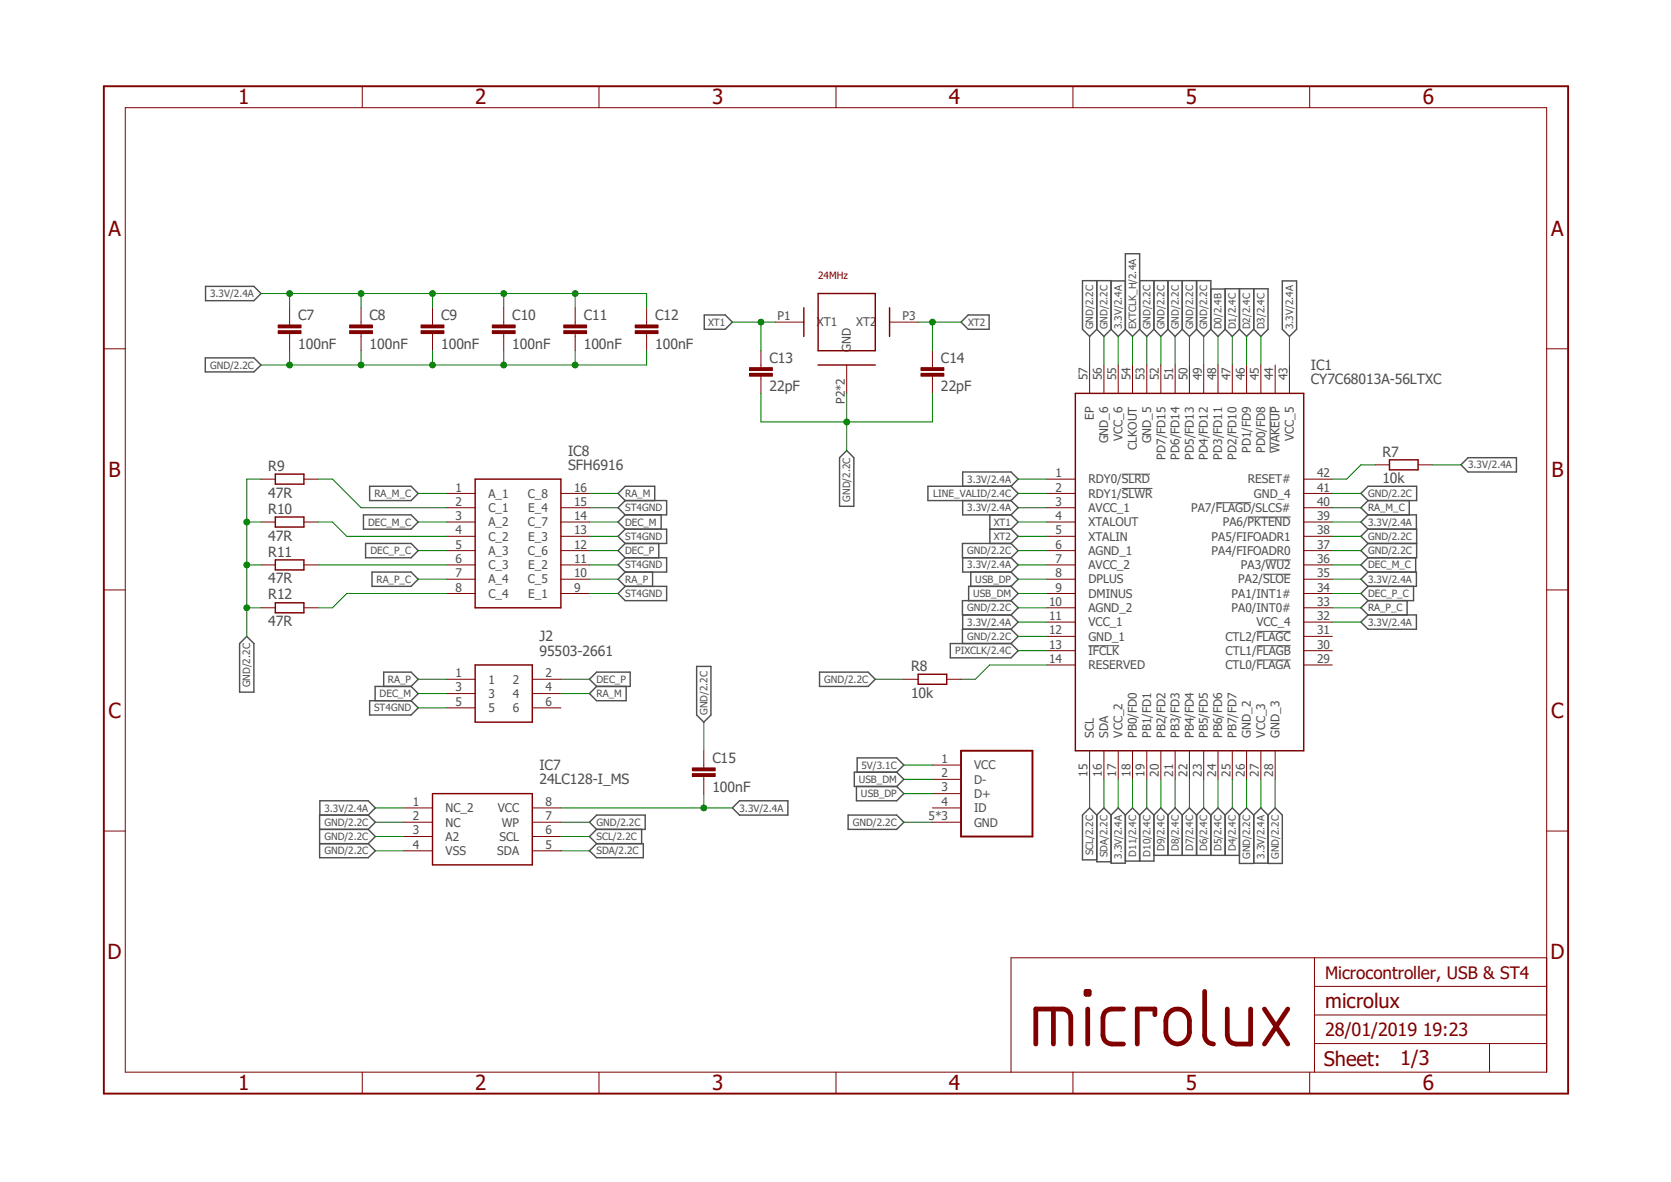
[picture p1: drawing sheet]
<svg xmlns="http://www.w3.org/2000/svg" width="297mm" height="210mm" viewBox="0 0 297 210" stroke-linecap="round" stroke-linejoin="round" font-family="sans-serif">
<path d="M17.9 15l261.2 179.9M279.1 15l-261.2 179.9" fill="none" stroke="#fff" stroke-width=".18"/>
<path d="M225.8 72.3v8.1M199.4 84.2h5M199.4 86.8h5.5M216.1 89.3h6.3M221.7 91.9h7.7M225 99.5h4.4M193.5 114.7h5.4M223.3 112.2h6.1M223.3 117.3h6.1M223.4 114.7h6M224.5 102h4.9" fill="none" stroke="#505050" stroke-width=".18"/>
<g fill="none" stroke="#505050" stroke-width=".25">
<path d="M36.5 50.9h8.6l1.3 1.3-1.3 1.2h-8.6zM125.2 56h3.7l1.3 1.2-1.3 1.3h-3.7zM170.8 57.2l1.3-1.2h3.7v2.5h-3.7zM194.9 58.5l-1.2 1.3-1.3-1.3v-8.6h5.1v8.6M194.9 49.9v8.6M194.9 58.5l1.3 1.3 1.3-1.3M197.5 49.9h2.5M197.5 58.5l1.3 1.3 1.2-1.3M200 58.5v-13.4h2.6v13.4M200 58.5l1.3 1.3 1.3-1.3M202.6 49.9h12.6v8.6M202.6 58.5l1.2 1.3 1.3-1.3"/>
<path d="M205.1 49.9v8.6M205.1 58.5l1.2 1.3 1.3-1.3M207.6 58.5l1.3 1.3 1.2-1.3M207.6 49.9v8.6M210.1 49.9v8.6M210.1 58.5l1.3 1.3 1.3-1.3M212.7 49.9v8.6M212.7 58.5l1.3 1.3 1.2-1.3M215.2 58.5l1.3 1.3 1.3-1.3M215.2 51.4h2.6M217.8 58.5v-7.2h7.6v7.2l-1.3 1.3-1.3-1.3M217.8 58.5l1.2 1.3 1.3-1.3"/>
<path d="M220.3 51.3v7.2M220.3 58.5l1.3 1.3 1.2-1.3M222.8 51.3v7.2M227.9 49.9h2.6v8.6l-1.3 1.3-1.3-1.3zM36.5 63.6h8.6l1.3 1.3-1.3 1.2h-8.6zM64.6 91.5h8.5l1.2 1.3-1.2 1.2h-8.5zM65 96.6h8.1l1.2 1.2-1.2 1.3h-8.1zM65.7 86.4h7.4l1.2 1.3-1.2 1.2h-7.4zM111.1 99.1h7.4v2.5h-7.4M111.1 88.9h7.4v2.6h-7.4M111.1 88.9l-1.2-1.2 1.2-1.3h5.3v2.5M111.1 94h7.4v2.6h-7.4"/>
<path d="M111.1 88.9l-1.2 1.3 1.2 1.3M111.1 94l-1.2 1.3 1.2 1.3M111.1 99.1l-1.2 1.3 1.2 1.2M111.1 91.5l-1.2 1.3 1.2 1.2M111.1 96.6l-1.2 1.2 1.2 1.3M117.1 96.6v2.5M117.5 91.5v2.5M150.5 80.1l1.3 1.2v8.7h-2.6v-8.7zM171.1 99.1v2.5h8.6M171.1 86.4v-2.5h8.6l1.3 1.2-1.3 1.3M171.1 88.9v2.6h8.6M175.9 94h3.8"/>
<path d="M175.9 91.5v5.1M179.7 86.4l1.3 1.3-1.3 1.2M179.7 86.4h-14.8v2.5h14.8M179.7 96.6l1.3 1.2-1.3 1.3M179.7 96.6h-8.6v2.5h8.6M179.7 94l1.3 1.3-1.3 1.3M179.7 88.9l1.3 1.3-1.3 1.3M179.7 91.5l1.3 1.3-1.3 1.2M179.7 99.1l1.3 1.3-1.3 1.2M241.9 87.7l1.3-1.3h8.6v2.5h-8.6zM243.2 94l-1.3 1.3 1.3 1.3M243.2 94h8.6v5.1h-8.6"/>
<path d="M243.2 96.6h8.6M243.2 96.6l-1.3 1.2 1.3 1.3M243.2 91.5h8.6v2.5M243.2 99.1l-1.3 1.3 1.3 1.2M243.2 91.5l-1.3 1.3 1.3 1.2M243.2 88.9l-1.3 1.3 1.3 1.3M250.5 88.9v2.6M251.6 99.1v2.5M260.9 81.3h8.6v2.6h-8.6l-1.2-1.3zM43.9 113.1l1.2 1.2v8.7h-2.5v-8.7zM66.1 101.6h7l1.2 1.3-1.2 1.3h-7zM106 119.4h6v2.6h-6l-1.2-1.3z"/>
<path d="M111.1 104.2h7.4v2.5h-7.4l-1.2-1.2zM111.1 101.6l-1.2 1.3 1.2 1.3M116 101.6v2.6M123.8 118.4h2.6v8.6l-1.3 1.3-1.3-1.3zM145.7 119.4h8.6l1.3 1.3-1.3 1.3h-8.6zM168.9 114.3h10.8l1.3 1.3-1.3 1.3h-10.8zM171.1 109.3v2.5M172.6 101.6v2.6M179.7 101.6l1.3 1.3-1.3 1.3M179.7 104.2h-7.5v2.5M179.7 104.2l1.3 1.3-1.3 1.2M179.7 106.7h-8.6v2.6h8.6"/>
<path d="M179.7 111.8h-8.6v2.5M179.7 111.8l1.3 1.3-1.3 1.2M179.7 106.7l1.3 1.3-1.3 1.3M179.7 109.3l1.3 1.2-1.3 1.3M243.2 101.6h8.6v2.6h-8.6M243.2 104.2l-1.3 1.3 1.3 1.2M243.2 109.3h8.6v2.5h-8.6l-1.3-1.3zM243.2 101.6l-1.3 1.3 1.3 1.3M243.2 106.7l-1.3 1.3 1.3 1.3M250.1 106.7v2.6M251.2 104.2v2.5h-8M65.7 124.5h7.4l1.2 1.3-1.2 1.2h-7.4z"/>
<path d="M68.2 122v-2.6h4.9l1.2 1.3-1.2 1.3M73.1 122h-6.4v2.5M73.1 122l1.2 1.2-1.2 1.3M106 122l-1.2 1.2 1.2 1.3h5.3v-2.5M152.2 139.7v2.6h7.2l1.3-1.3-1.3-1.3M152.4 137.2v-2.5h7l1.3 1.2-1.3 1.3M159.4 137.2h-7.6v2.5h7.6M159.4 137.2l1.3 1.3-1.3 1.2M56.8 149.9h8.6M56.8 147.4h8.6M56.9 144.8v-2.5h8.5l1.3 1.3-1.3 1.2M65.4 144.8h-8.6v7.6h8.6l1.3-1.2-1.3-1.3"/>
<path d="M65.4 147.4l1.3 1.2-1.3 1.3M65.4 144.8l1.3 1.3-1.3 1.3M104.8 151.2l1.2-1.3h8.3v2.5h-8.3zM104.8 146.1l1.2-1.3h8.7v2.6h-8.7zM106 147.4l-1.2 1.2 1.2 1.3M114 147.4v2.5M131.4 142.3h8.6v2.5h-8.6l-1.2-1.2zM150.7 144.8h8.7l1.3 1.3-1.3 1.3h-8.7zM194.9 144.8l1.3-1.2 1.3 1.2M194.9 144.8v8.3h2.6M194.9 144.8l-1.2-1.2-1.3 1.2v8h2.5M197.5 144.8v8.6h2.5v-8.6"/>
<path d="M197.5 144.8l1.3-1.2 1.2 1.2M200 144.8l1.3-1.2 1.3 1.2M202.6 144.8l1.2-1.2 1.3 1.2M202.6 144.8v8.2M205.1 152h15.2M205.1 144.8l1.2-1.2 1.3 1.2M205.1 144.8v8.2h-5.1M207.6 144.8l1.3-1.2 1.2 1.2M207.6 144.8v7.2M210.1 144.8l1.3-1.2 1.3 1.2M210.1 144.8v7.2M212.7 144.8l1.3-1.2 1.2 1.2"/>
<path d="M212.7 144.8v7.2M215.2 144.8v7.2M215.2 144.8l1.3-1.2 1.3 1.2M217.8 144.8v7.2M217.8 144.8l1.2-1.2 1.3 1.2M220.3 144.8v8.6h2.5v-8.6M220.3 144.8l1.3-1.2 1.2 1.2M222.8 153.4h2.6M222.8 144.8l1.3-1.2 1.3 1.2M226.7 143.6l1.2 1.2v8.6h-2.5v-8.6z"/>
</g>
<path d="M187.2 179.3v6.2M193 176.1h.6v.6h-.6zM193.3 179.3v6.2M199.7 179.3h-2.1a1.52 1.52 0 0 0-1.6 1.5v3.1a1.59 1.59 0 0 0 1.6 1.6h2.1M207.9 179.9a2.08 2.08 0 0 1 2.2-.5 2.08 2.08 0 0 1 1.3 2v2a2.1 2.1 0 0 1-2.1 2.1 2.1 2.1 0 0 1-2.1-2.1l.1-2.6zM214.1 176.1v7.8a1.59 1.59 0 0 0 1.6 1.6M218.1 179.3v4.6a1.59 1.59 0 0 0 1.6 1.6h2.6v-6.2M224.7 179.3l4.2 6.2M228.9 179.3l-4.2 6.2M184.1 185.5v-6.2h4.7a1.52 1.52 0 0 1 1.5 1.5v4.7M205.3 180.3v-1h-3.2v6.2" fill="none" stroke="#800000" stroke-width=".85"/>
<path d="M142.9 54.7v5.1M145.4 52.2h10.2v10.1h-10.2zM158.1 54.7v5.1M145.4 64.9h10.2M191.1 69.9h40.6v63.5h-40.6zM48.9 84.2h5.1v1.8h-5.1zM84.5 85.1h15.2v22.9h-15.2zM84.5 118.2h10.1v10.1h-10.1zM76.9 141h17.7v12.7h-17.7z" fill="none" stroke="#800000" stroke-width=".25"/>
<g fill="none" stroke="#800000" stroke-width=".18">
<path d="M22.3 19.1h252.6v171.4h-252.6zM64.4 15.3v3.8M106.5 15.3v3.8M148.6 15.3v3.8M190.7 15.3v3.8M232.8 15.3v3.8M51.5 57.2v.5M51.5 59.3v.5M137.8 57.2h5.1M158.1 57.2h5.1M18.5 62h3.8M150.5 64.9v5"/>
<path d="M193.7 64.9v5M196.2 64.9v5M198.8 64.9v5M201.3 64.9v5M203.8 64.9v5M206.3 64.9v5M208.9 64.9v5M211.4 64.9v5M214 64.9v5M216.5 64.9v5M219 64.9v5M221.6 64.9v5"/>
<path d="M224.1 64.9v5M226.7 64.9v5M229.2 64.9v5M274.9 62h3.8M46.4 85.1h2.5M54 85.1h2.6M79.4 87.7h5.1M79.4 90.2h5.1M79.4 92.8h5.1M79.4 95.3h5.1M79.4 97.8h5.1M99.7 87.7h5.1"/>
<path d="M99.7 90.2h5.1M99.7 92.8h5.1M99.7 95.3h5.1M99.7 97.8h5.1M186.1 85.1h5M186.1 87.7h5M186.1 90.2h5M186.1 92.8h5M186.1 95.3h5M186.1 97.8h5M231.7 85.1h5.1M231.7 87.7h5.1"/>
<path d="M231.7 90.2h5.1M231.7 92.8h5.1M231.7 95.3h5.1M231.7 97.8h5.1M18.5 104.8h3.8M79.4 100.4h5.1M79.4 102.9h5.1M79.4 105.5h5.1M99.7 100.4h5.1M99.7 102.9h5.1M99.7 105.5h5.1M186.1 100.4h5"/>
<path d="M186.1 102.9h5M186.1 105.5h5M186.1 108h5M186.1 110.5h5M186.1 113.1h5M186.1 115.6h5M186.1 118.2h5M231.7 100.4h5.1M231.7 102.9h5.1M231.7 105.5h5.1M231.7 108h5.1M231.7 110.5h5.1"/>
<path d="M231.7 113.1h5.1M231.7 115.6h5.1M231.7 118.2h5.1M274.9 104.8h3.8M79.4 120.7h5.1M79.4 123.2h5.1M79.4 125.8h5.1M94.6 120.7h5.1M94.6 123.2h5.1M94.6 125.8h5.1M165.7 135.9h5.1M165.7 138.5h5.1"/>
<path d="M193.7 133.4v5.1M196.2 133.4v5.1M198.8 133.4v5.1M201.3 133.4v5.1M203.8 133.4v5.1M206.3 133.4v5.1M208.9 133.4v5.1M211.4 133.4v5.1M214 133.4v5.1M216.5 133.4v5.1M219 133.4v5.1M221.6 133.4v5.1"/>
<path d="M224.1 133.4v5.1M226.7 133.4v5.1M18.5 147.7h3.8M71.8 143.6h5.1M71.8 146.1h5.1M71.8 148.6h5.1M71.8 151.2h5.1M94.6 143.6h5.1M94.6 146.1h5.1M94.6 148.6h5.1M94.6 151.2h5.1M165.7 141h5.1"/>
<path d="M165.7 143.6h5.1M165.7 146.1h5.1M274.9 147.7h3.8M233.6 170.2v20.3M233.6 175.3h41.3M274.9 170.2h-95.2v20.3M64.4 190.5v3.8M106.5 190.5v3.8M148.6 190.5v3.8M190.7 190.5v3.8M232.8 190.5v3.8M233.6 185.4h41.3"/>
<path d="M233.6 180.3h41.3M264.8 185.4v5.1"/>
</g>
<path d="M18.5 15.3h260.2v179h-260.2zM170.8 133.4h12.7v15.2h-12.7z" fill="none" stroke="#800000" stroke-width=".34"/>
<path d="M49.4 58.8h4.1v.5h-4.1z" fill-rule="evenodd" fill="#800000"/>
<path d="M49.4 58.8h4.1v.5h-4.1z" fill="none" stroke="#800000" stroke-width=".18"/>
<path d="M49.4 57.7h4.1v.6h-4.1z" fill-rule="evenodd" fill="#800000"/>
<g fill="none" stroke="#800000" stroke-width=".18">
<path d="M49.4 57.7h4.1v.6h-4.1zM51.5 54.7v2.5M51.5 59.8v2.5M64.2 57.2v.5M64.2 59.3v.5M46.4 92.8h2.5M54 92.8h2.6M244.4 82.6h2.6M252.1 82.6h2.5M46.4 100.4h2.5M46.4 108h2.5M54 100.4h2.6"/>
<path d="M54 108h2.6M160.7 120.7h2.5M168.3 120.7h2.5"/>
</g>
<path d="M48.9 91.9h5.1v1.7h-5.1zM48.9 99.5h5.1v1.8h-5.1zM247 81.7h5.1v1.8h-5.1zM48.9 107.1h5.1v1.8h-5.1zM163.2 119.8h5.1v1.8h-5.1z" fill="none" stroke="#800000" stroke-width=".25"/>
<path d="M62.1 58.8h4.1v.5h-4.1z" fill-rule="evenodd" fill="#800000"/>
<path d="M62.1 58.8h4.1v.5h-4.1z" fill="none" stroke="#800000" stroke-width=".18"/>
<path d="M62.1 57.7h4.1v.6h-4.1z" fill-rule="evenodd" fill="#800000"/>
<path d="M62.1 57.7h4.1v.6h-4.1zM64.2 54.7v2.5M64.2 59.8v2.5M76.9 57.2v.5M76.9 59.3v.5" fill="none" stroke="#800000" stroke-width=".18"/>
<path d="M74.8 58.8h4.1v.5h-4.1z" fill-rule="evenodd" fill="#800000"/>
<path d="M74.8 58.8h4.1v.5h-4.1z" fill="none" stroke="#800000" stroke-width=".18"/>
<path d="M74.8 57.7h4.1v.6h-4.1z" fill-rule="evenodd" fill="#800000"/>
<path d="M74.8 57.7h4.1v.6h-4.1zM76.9 54.7v2.5M76.9 59.8v2.5M89.5 57.2v.5M89.5 59.3v.5" fill="none" stroke="#800000" stroke-width=".18"/>
<path d="M87.5 58.8h4.1v.5h-4.1z" fill-rule="evenodd" fill="#800000"/>
<path d="M87.5 58.8h4.1v.5h-4.1z" fill="none" stroke="#800000" stroke-width=".18"/>
<path d="M87.5 57.7h4.1v.6h-4.1z" fill-rule="evenodd" fill="#800000"/>
<path d="M87.5 57.7h4.1v.6h-4.1zM89.5 54.7v2.5M89.5 59.8v2.5M102.2 57.2v.5M102.2 59.3v.5" fill="none" stroke="#800000" stroke-width=".18"/>
<path d="M100.2 58.8h4.1v.5h-4.1z" fill-rule="evenodd" fill="#800000"/>
<path d="M100.2 58.8h4.1v.5h-4.1z" fill="none" stroke="#800000" stroke-width=".18"/>
<path d="M100.2 57.7h4.1v.6h-4.1z" fill-rule="evenodd" fill="#800000"/>
<path d="M100.2 57.7h4.1v.6h-4.1zM102.2 54.7v2.5M102.2 59.8v2.5M114.9 57.2v.5M114.9 59.3v.5" fill="none" stroke="#800000" stroke-width=".18"/>
<path d="M112.9 58.8h4.1v.5h-4.1z" fill-rule="evenodd" fill="#800000"/>
<path d="M112.9 58.8h4.1v.5h-4.1z" fill="none" stroke="#800000" stroke-width=".18"/>
<path d="M112.9 57.7h4.1v.6h-4.1z" fill-rule="evenodd" fill="#800000"/>
<path d="M112.9 57.7h4.1v.6h-4.1zM114.9 54.7v2.5M114.9 59.8v2.5M135.3 64.9v.4M135.3 66.8v.6" fill="none" stroke="#800000" stroke-width=".18"/>
<path d="M133.2 66.3h4.1v.5h-4.1z" fill-rule="evenodd" fill="#800000"/>
<path d="M133.2 66.3h4.1v.5h-4.1z" fill="none" stroke="#800000" stroke-width=".18"/>
<path d="M133.2 65.3h4.1v.5h-4.1z" fill-rule="evenodd" fill="#800000"/>
<path d="M133.2 65.3h4.1v.5h-4.1zM135.3 62.3v2.6M135.3 67.4v2.5M165.7 64.9v.4M165.7 66.8v.6" fill="none" stroke="#800000" stroke-width=".18"/>
<path d="M163.7 66.3h4.1v.5h-4.1z" fill-rule="evenodd" fill="#800000"/>
<path d="M163.7 66.3h4.1v.5h-4.1z" fill="none" stroke="#800000" stroke-width=".18"/>
<path d="M163.7 65.3h4.1v.5h-4.1z" fill-rule="evenodd" fill="#800000"/>
<path d="M163.7 65.3h4.1v.5h-4.1zM165.7 62.3v2.6M165.7 67.4v2.5M125.1 135.9v.5M125.1 138v.5" fill="none" stroke="#800000" stroke-width=".18"/>
<path d="M123.1 137.5h4v.5h-4z" fill-rule="evenodd" fill="#800000"/>
<path d="M123.1 137.5h4v.5h-4z" fill="none" stroke="#800000" stroke-width=".18"/>
<path d="M123.1 136.4h4v.5h-4z" fill-rule="evenodd" fill="#800000"/>
<path d="M123.1 136.4h4v.5h-4zM125.1 133.4v2.5M125.1 138.5v2.5" fill="none" stroke="#800000" stroke-width=".18"/>
<g fill="none" stroke="#008000" stroke-width=".18">
<path d="M216.5 59.8v5.1M219 59.8v5.1M221.6 59.8v5.1M224.1 59.8v5.1M51.5 62.3v2.6M64.2 62.3v2.6h-17.8M181 87.7h5.1M181 102.9h5.1M181 105.5h5.1M181 115.6h5.1M160.7 138.5h5M193.7 138.5v5.1"/>
<path d="M196.2 138.5v5.1M201.3 138.5v5.1M203.8 138.5v5.1M206.3 138.5v5.1M208.9 138.5v5.1M211.4 138.5v5.1M214 138.5v5.1M216.5 138.5v5.1M219 138.5v5.1M99.7 151.2h5.1M99.7 148.6h5.1M160.7 141h5"/>
</g>
<circle cx="51.5" cy="64.9" r=".51" fill="#008000"/>
<g fill="none" stroke="#008000" stroke-width=".18">
<path d="M76.9 62.3v2.6h-12.7"/>
<circle cx="51.5" cy="64.9" r=".51"/>
</g>
<circle cx="64.2" cy="64.9" r=".51" fill="#008000"/>
<g fill="none" stroke="#008000" stroke-width=".18">
<path d="M89.5 62.3v2.6h-12.6"/>
<circle cx="64.2" cy="64.9" r=".51"/>
</g>
<circle cx="76.9" cy="64.9" r=".51" fill="#008000"/>
<g fill="none" stroke="#008000" stroke-width=".18">
<path d="M102.2 62.3v2.6h-12.7"/>
<circle cx="76.9" cy="64.9" r=".51"/>
</g>
<circle cx="89.5" cy="64.9" r=".51" fill="#008000"/>
<g fill="none" stroke="#008000" stroke-width=".18">
<path d="M102.2 64.9h12.7"/>
<circle cx="89.5" cy="64.9" r=".51"/>
</g>
<circle cx="102.2" cy="64.9" r=".51" fill="#008000"/>
<g fill="none" stroke="#008000" stroke-width=".18">
<path d="M193.7 59.8v5.1M196.2 59.8v5.1M203.8 59.8v5.1M114.9 62.3v2.6M135.3 69.9v5.1h15.2M150.5 69.9v10.2M181 97.8h5.1M236.8 87.7h5.1M181 113.1h5.1M181 108h5.1M221.6 138.5v5.1M226.7 138.5v5.1"/>
<circle cx="102.2" cy="64.9" r=".51"/>
</g>
<circle cx="150.5" cy="75" r=".51" fill="#008000"/>
<g fill="none" stroke="#008000" stroke-width=".18">
<path d="M165.7 69.9v5.1h-15.2M46.4 85.1h-2.5v28M43.9 108h2.5M155.6 120.7h5.1"/>
<circle cx="150.5" cy="75" r=".51"/>
</g>
<circle cx="43.9" cy="108" r=".51" fill="#008000"/>
<g fill="none" stroke="#008000" stroke-width=".18">
<path d="M43.9 100.4h2.5"/>
<circle cx="43.9" cy="108" r=".51"/>
</g>
<circle cx="43.9" cy="100.4" r=".51" fill="#008000"/>
<g fill="none" stroke="#008000" stroke-width=".18">
<path d="M43.9 92.8h2.5"/>
<circle cx="43.9" cy="100.4" r=".51"/>
</g>
<circle cx="43.9" cy="92.8" r=".51" fill="#008000"/>
<g fill="none" stroke="#008000" stroke-width=".18">
<path d="M46.4 52.2h17.8v2.5M51.5 52.2v2.5M206.3 59.8v5.1M208.9 59.8v5.1M211.4 59.8v5.1M214 59.8v5.1M236.8 95.3h5.1M236.8 97.8h5.1M125.1 128.3v5.1M160.7 135.9h5M66.7 146.1h5.1M66.7 151.2h5.1"/>
<path d="M66.7 148.6h5.1M99.7 146.1h5.1M160.7 146.1h5"/>
<circle cx="43.9" cy="92.8" r=".51"/>
</g>
<circle cx="51.5" cy="52.2" r=".51" fill="#008000"/>
<g fill="none" stroke="#008000" stroke-width=".18">
<path d="M64.2 52.2h12.7v2.5"/>
<circle cx="51.5" cy="52.2" r=".51"/>
</g>
<circle cx="64.2" cy="52.2" r=".51" fill="#008000"/>
<g fill="none" stroke="#008000" stroke-width=".18">
<path d="M76.9 52.2h12.6v2.5"/>
<circle cx="64.2" cy="52.2" r=".51"/>
</g>
<circle cx="76.9" cy="52.2" r=".51" fill="#008000"/>
<g fill="none" stroke="#008000" stroke-width=".18">
<path d="M89.5 52.2h12.7v2.5"/>
<circle cx="76.9" cy="52.2" r=".51"/>
</g>
<circle cx="89.5" cy="52.2" r=".51" fill="#008000"/>
<g fill="none" stroke="#008000" stroke-width=".18">
<path d="M102.2 52.2h12.7"/>
<circle cx="89.5" cy="52.2" r=".51"/>
</g>
<circle cx="102.2" cy="52.2" r=".51" fill="#008000"/>
<g fill="none" stroke="#008000" stroke-width=".18">
<path d="M114.9 52.2v2.5M198.8 59.8v5.1M229.2 59.8v5.1M181 90.2h5.1M254.6 82.6h5.1M181 100.4h5.1M181 110.5h5.1M236.8 110.5h5.1M198.8 138.5v5.1M224.1 138.5v5.1M99.7 143.6h30.5M125.1 141v2.6"/>
<circle cx="102.2" cy="52.2" r=".51"/>
</g>
<circle cx="125.1" cy="143.6" r=".51" fill="#008000"/>
<g fill="none" stroke="#008000" stroke-width=".18">
<path d="M130.2 57.2h7.6M135.3 57.2v5.1M181 85.1h5.1M236.8 92.8h5.1M236.8 102.9h5.1M66.7 143.6h5.1"/>
<circle cx="125.1" cy="143.6" r=".51"/>
</g>
<circle cx="135.3" cy="57.2" r=".51" fill="#008000"/>
<g fill="none" stroke="#008000" stroke-width=".18">
<path d="M163.2 57.2h7.6M165.7 57.2v5.1M181 92.8h5.1"/>
<circle cx="135.3" cy="57.2" r=".51"/>
</g>
<circle cx="165.7" cy="57.2" r=".51" fill="#008000"/>
<g fill="none" stroke="#008000" stroke-width=".18">
<path d="M201.3 59.8v5.1M56.6 92.8h2.5l2.5 2.5h17.8M56.6 85.1h2.5l5.1 5.1h15.2M74.3 87.7h5.1M74.3 97.8h5.1M74.3 92.8h5.1M104.8 95.3h5.1M104.8 87.7h5.1M104.8 90.2h5.1M104.8 97.8h5.1M104.8 92.8h5.1M181 95.3h5.1"/>
<path d="M236.8 90.2h5.1M244.4 82.6h-2.5l-2.5 2.5h-2.6M56.6 100.4h22.8M74.3 102.9h5.1M79.4 105.5h-17.8l-2.5 2.5h-2.5M104.8 105.5h5.1M104.8 100.4h5.1M104.8 102.9h5.1M186.1 118.2h-10.2l-2.5 2.5h-2.6M236.8 105.5h5.1M236.8 100.4h5.1M236.8 108h5.1"/>
<path d="M74.3 120.7h5.1M74.3 125.8h5.1M74.3 123.2h5.1M99.7 120.7h5.1M99.7 123.2h5.1"/>
<circle cx="165.7" cy="57.2" r=".51"/>
</g>
<g font-size="3.7" fill="#800000">
<text x="42.3" y="18.5">1</text>
<text x="84.5" y="18.5">2</text>
<text x="126.6" y="18.5">3</text>
<text x="168.7" y="18.5">4</text>
<text x="210.8" y="18.5">5</text>
<text x="252.9" y="18.5">6</text>
<text x="19.3" y="41.9">A</text>
<text x="275.7" y="41.9">A</text>
<text x="19.3" y="84.7">B</text>
<text x="275.8" y="84.7">B</text>
<text x="19.3" y="127.5">C</text>
<text x="275.7" y="127.5">C</text>
<text x="19.1" y="170.4">D</text>
<text x="275.6" y="170.4">D</text>
<text x="42.3" y="193.7">1</text>
<text x="84.5" y="193.7">2</text>
<text x="126.6" y="193.7">3</text>
<text x="168.7" y="193.7">4</text>
<text x="210.8" y="193.7">5</text>
<text x="252.9" y="193.7">6</text>
</g>
<g font-size="3.6" fill="#800000">
<text x="235.5" y="179.1">microlux</text>
<text x="235.3" y="189.4">Sheet:</text>
<text x="248.9" y="189.2">1/3</text>
</g>
<text font-size="3.2" fill="#800000" x="235.5" y="184.1">28/01/2019 19:23</text>
<text font-size="3" fill="#800000" x="235.5" y="174">Microcontroller, USB &amp; ST4</text>
<g font-size="2.5" fill="#505050">
<text x="53" y="56.9">C7</text>
<text x="65.7" y="56.9">C8</text>
<text x="78.4" y="56.9">C9</text>
<text x="91.1" y="56.9">C10</text>
<text x="103.8" y="56.9">C11</text>
<text x="116.5" y="56.9">C12</text>
<text x="53" y="61.9">100nF</text>
<text x="65.7" y="61.9">100nF</text>
<text x="78.4" y="61.9">100nF</text>
<text x="91.1" y="61.9">100nF</text>
<text x="103.8" y="61.9">100nF</text>
<text x="116.5" y="61.9">100nF</text>
<text x="136.8" y="64.5">C13</text>
<text x="167.3" y="64.5">C14</text>
<text x="233" y="65.7">IC1</text>
<text x="136.8" y="69.5">22pF</text>
<text x="167.3" y="69.5">22pF</text>
<text x="233" y="68.3">CY7C68013A-56LTXC</text>
<text x="47.7" y="83.7">R9</text>
<text x="101" y="83.5">SFH6916</text>
<text x="101" y="80.9">IC8</text>
<text x="245.7" y="81.1">R7</text>
<text x="47.7" y="88.4">47R</text>
<text x="245.7" y="85.9">10k</text>
<text x="47.7" y="91.3">R10</text>
<text x="47.7" y="96.1">47R</text>
<text x="47.7" y="98.9">R11</text>
<text x="47.7" y="103.7">47R</text>
<text x="47.7" y="106.5">R12</text>
<text x="47.7" y="111.3">47R</text>
<text x="95.9" y="114">J2</text>
<text x="95.9" y="116.5">95503-2661</text>
<text x="161.9" y="119.2">R8</text>
<text x="161.9" y="124">10k</text>
<text x="95.9" y="136.8">IC7</text>
<text x="126.6" y="135.6">C15</text>
<text x="95.9" y="139.4">24LC128-I_MS</text>
<text x="126.6" y="140.6">100nF</text>
</g>
<g font-size="2.1" fill="#505050">
<text x="138.2" y="56.9">P1</text>
<text x="145.2" y="58">XT1</text>
<text x="152.2" y="58">XT2</text>
<text x="160.4" y="56.9">P3</text>
<text x="151.3" y="62.5" transform="rotate(-90 151.3 62.5)">GND</text>
<text x="150.2" y="71.8" transform="rotate(-90 150.2 71.8)">P2*2</text>
<text x="193.3" y="67.6" transform="rotate(-90 193.3 67.6)">57</text>
<text x="195.8" y="67.6" transform="rotate(-90 195.8 67.6)">56</text>
<text x="198.4" y="67.6" transform="rotate(-90 198.4 67.6)">55</text>
<text x="200.9" y="67.6" transform="rotate(-90 200.9 67.6)">54</text>
<text x="203.5" y="67.6" transform="rotate(-90 203.5 67.6)">53</text>
<text x="206" y="67.6" transform="rotate(-90 206 67.6)">52</text>
<text x="208.5" y="67.6" transform="rotate(-90 208.5 67.6)">51</text>
<text x="211.1" y="67.6" transform="rotate(-90 211.1 67.6)">50</text>
<text x="213.6" y="67.6" transform="rotate(-90 213.6 67.6)">49</text>
<text x="216.2" y="67.6" transform="rotate(-90 216.2 67.6)">48</text>
<text x="218.7" y="67.6" transform="rotate(-90 218.7 67.6)">47</text>
<text x="221.2" y="67.6" transform="rotate(-90 221.2 67.6)">46</text>
<text x="223.8" y="67.6" transform="rotate(-90 223.8 67.6)">45</text>
<text x="226.3" y="67.6" transform="rotate(-90 226.3 67.6)">44</text>
<text x="228.9" y="67.6" transform="rotate(-90 228.9 67.6)">43</text>
<text x="194.4" y="74.6" transform="rotate(-90 194.4 74.6)">EP</text>
<text x="197" y="78.8" transform="rotate(-90 197 78.8)">GND_6</text>
<text x="199.5" y="78.4" transform="rotate(-90 199.5 78.4)">VCC_6</text>
<text x="202.1" y="79.9" transform="rotate(-90 202.1 79.9)">CLKOUT</text>
<text x="204.6" y="78.8" transform="rotate(-90 204.6 78.8)">GND_5</text>
<text x="207.1" y="81.7" transform="rotate(-90 207.1 81.7)">PD7/FD15</text>
<text x="209.7" y="81.7" transform="rotate(-90 209.7 81.7)">PD6/FD14</text>
<text x="212.2" y="81.7" transform="rotate(-90 212.2 81.7)">PD5/FD13</text>
<text x="214.7" y="81.7" transform="rotate(-90 214.7 81.7)">PD4/FD12</text>
<text x="217.3" y="81.7" transform="rotate(-90 217.3 81.7)">PD3/FD11</text>
<text x="219.8" y="81.7" transform="rotate(-90 219.8 81.7)">PD2/FD10</text>
<text x="222.3" y="80.5" transform="rotate(-90 222.3 80.5)">PD1/FD9</text>
<text x="224.9" y="80.5" transform="rotate(-90 224.9 80.5)">PD0/FD8</text>
<text x="227.4" y="80.4" transform="rotate(-90 227.4 80.4)">WAKEUP</text>
<text x="230" y="78.4" transform="rotate(-90 230 78.4)">VCC_5</text>
<text x="81" y="87.3">1</text>
<text x="81" y="89.9">2</text>
<text x="86.8" y="88.4">A_1</text>
<text x="93.8" y="88.4">C_8</text>
<text x="102.1" y="87.3">16</text>
<text x="102.1" y="89.9">15</text>
<text x="187.6" y="84.8">1</text>
<text x="187.6" y="87.3">2</text>
<text x="187.6" y="89.9">3</text>
<text x="193.5" y="85.9">RDY0/SLRD</text>
<text x="193.5" y="88.4">RDY1/SLWR</text>
<text x="221.8" y="85.9">RESET#</text>
<text x="222.9" y="88.4">GND_4</text>
<text x="234.1" y="84.8">42</text>
<text x="234.1" y="87.3">41</text>
<text x="234.1" y="89.9">40</text>
<text x="81" y="92.4">3</text>
<text x="81" y="95">4</text>
<text x="86.8" y="91">C_1</text>
<text x="86.8" y="93.5">A_2</text>
<text x="93.8" y="93.5">C_7</text>
<text x="93.9" y="91">E_4</text>
<text x="102.1" y="92.4">14</text>
<text x="102.1" y="95">13</text>
<text x="187.6" y="92.4">4</text>
<text x="187.6" y="95">5</text>
<text x="193.5" y="91">AVCC_1</text>
<text x="193.5" y="93.5">XTALOUT</text>
<text x="211.7" y="91">PA7/FLAGD/SLCS#</text>
<text x="217.3" y="93.5">PA6/PKTEND</text>
<text x="234.1" y="92.4">39</text>
<text x="234.1" y="95">38</text>
<text x="81" y="97.5">5</text>
<text x="81" y="100">6</text>
<text x="86.8" y="96.1">C_2</text>
<text x="86.8" y="98.6">A_3</text>
<text x="86.8" y="101.1">C_3</text>
<text x="93.8" y="98.6">C_6</text>
<text x="93.9" y="96.1">E_3</text>
<text x="93.9" y="101.1">E_2</text>
<text x="102.1" y="97.5">12</text>
<text x="102.1" y="100">11</text>
<text x="187.6" y="97.5">6</text>
<text x="187.6" y="100">7</text>
<text x="193.5" y="96.1">XTALIN</text>
<text x="193.5" y="98.6">AGND_1</text>
<text x="193.5" y="101.1">AVCC_2</text>
<text x="215.3" y="96.1">PA5/FIFOADR1</text>
<text x="215.3" y="98.6">PA4/FIFOADR0</text>
<text x="220.6" y="101.1">PA3/WU2</text>
<text x="234.1" y="97.5">37</text>
<text x="234.1" y="100">36</text>
<text x="81" y="102.6">7</text>
<text x="81" y="105.1">8</text>
<text x="86.8" y="103.7">A_4</text>
<text x="86.8" y="106.2">C_4</text>
<text x="93.8" y="103.7">C_5</text>
<text x="93.9" y="106.2">E_1</text>
<text x="102.1" y="102.6">10</text>
<text x="102.1" y="105.1">9</text>
<text x="186.5" y="107.7">10</text>
<text x="187.6" y="102.6">8</text>
<text x="187.6" y="105.1">9</text>
<text x="193.5" y="103.7">DPLUS</text>
<text x="193.5" y="106.2">DMINUS</text>
<text x="218.9" y="106.2">PA1/INT1#</text>
<text x="220.1" y="103.7">PA2/SLOE</text>
<text x="234.1" y="102.6">35</text>
<text x="234.1" y="105.1">34</text>
<text x="234.1" y="107.7">33</text>
<text x="186.5" y="110.2">11</text>
<text x="186.5" y="112.7">12</text>
<text x="193.5" y="108.8">AGND_2</text>
<text x="193.5" y="111.3">VCC_1</text>
<text x="193.5" y="113.8">GND_1</text>
<text x="217.8" y="113.8">CTL2/FLAGC</text>
<text x="218.9" y="108.8">PA0/INT0#</text>
<text x="223.3" y="111.3">VCC_4</text>
<text x="234.1" y="110.2">32</text>
<text x="234.1" y="112.7">31</text>
<text x="186.5" y="115.3">13</text>
<text x="186.5" y="117.8">14</text>
<text x="193.5" y="116.4">IFCLK</text>
<text x="193.5" y="118.9">RESERVED</text>
<text x="217.8" y="118.9">CTL0/FLAGA</text>
<text x="217.8" y="116.4">CTL1/FLAGB</text>
<text x="234.1" y="115.3">30</text>
<text x="234.1" y="117.8">29</text>
<text x="81" y="120.3">1</text>
<text x="81" y="122.9">3</text>
<text x="81" y="125.4">5</text>
<text x="86.8" y="121.5">1</text>
<text x="86.8" y="124">3</text>
<text x="91.1" y="121.5">2</text>
<text x="91.1" y="124">4</text>
<text x="97" y="120.3">2</text>
<text x="97" y="122.9">4</text>
<text x="97" y="125.4">6</text>
<text x="86.8" y="126.5">5</text>
<text x="91.1" y="126.5">6</text>
<text x="194.4" y="131.1" transform="rotate(-90 194.4 131.1)">SCL</text>
<text x="197" y="131.1" transform="rotate(-90 197 131.1)">SDA</text>
<text x="199.5" y="131.1" transform="rotate(-90 199.5 131.1)">VCC_2</text>
<text x="202.1" y="131.1" transform="rotate(-90 202.1 131.1)">PB0/FD0</text>
<text x="204.6" y="131.1" transform="rotate(-90 204.6 131.1)">PB1/FD1</text>
<text x="207.1" y="131.1" transform="rotate(-90 207.1 131.1)">PB2/FD2</text>
<text x="209.7" y="131.1" transform="rotate(-90 209.7 131.1)">PB3/FD3</text>
<text x="212.2" y="131.1" transform="rotate(-90 212.2 131.1)">PB4/FD4</text>
<text x="214.7" y="131.1" transform="rotate(-90 214.7 131.1)">PB5/FD5</text>
<text x="217.3" y="131.1" transform="rotate(-90 217.3 131.1)">PB6/FD6</text>
<text x="219.8" y="131.1" transform="rotate(-90 219.8 131.1)">PB7/FD7</text>
<text x="222.3" y="131.1" transform="rotate(-90 222.3 131.1)">GND_2</text>
<text x="224.9" y="131.1" transform="rotate(-90 224.9 131.1)">VCC_3</text>
<text x="227.4" y="131.1" transform="rotate(-90 227.4 131.1)">GND_3</text>
<text x="167.3" y="135.6">1</text>
<text x="173.1" y="136.7">VCC</text>
<text x="73.4" y="143.2">1</text>
<text x="97" y="143.2">8</text>
<text x="167.3" y="138.1">2</text>
<text x="167.3" y="140.6">3</text>
<text x="167.3" y="143.2">4</text>
<text x="173.1" y="139.2">D-</text>
<text x="173.1" y="141.8">D+</text>
<text x="193.3" y="138" transform="rotate(-90 193.3 138)">15</text>
<text x="195.8" y="138" transform="rotate(-90 195.8 138)">16</text>
<text x="198.4" y="138" transform="rotate(-90 198.4 138)">17</text>
<text x="200.9" y="138" transform="rotate(-90 200.9 138)">18</text>
<text x="203.5" y="138" transform="rotate(-90 203.5 138)">19</text>
<text x="206" y="138" transform="rotate(-90 206 138)">20</text>
<text x="208.5" y="138" transform="rotate(-90 208.5 138)">21</text>
<text x="211.1" y="138" transform="rotate(-90 211.1 138)">22</text>
<text x="213.6" y="138" transform="rotate(-90 213.6 138)">23</text>
<text x="216.2" y="138" transform="rotate(-90 216.2 138)">24</text>
<text x="218.7" y="138" transform="rotate(-90 218.7 138)">25</text>
<text x="221.2" y="138" transform="rotate(-90 221.2 138)">26</text>
<text x="223.8" y="138" transform="rotate(-90 223.8 138)">27</text>
<text x="226.3" y="138" transform="rotate(-90 226.3 138)">28</text>
<text x="73.4" y="145.7">2</text>
<text x="73.4" y="148.3">3</text>
<text x="79.2" y="144.3">NC_2</text>
<text x="79.2" y="146.9">NC</text>
<text x="79.2" y="149.4">A2</text>
<text x="88.5" y="144.3">VCC</text>
<text x="88.8" y="149.4">SCL</text>
<text x="89.2" y="146.9">WP</text>
<text x="97" y="145.7">7</text>
<text x="97" y="148.3">6</text>
<text x="165.1" y="145.7">5*3</text>
<text x="173.1" y="144.3">ID</text>
<text x="173.1" y="146.9">GND</text>
<text x="73.4" y="150.8">4</text>
<text x="79.2" y="151.9">VSS</text>
<text x="88.4" y="151.9">SDA</text>
<text x="97" y="150.8">5</text>
</g>
<g font-size="1.8" fill="#505050">
<text x="37.3" y="52.8">3.3V/2.4A</text>
<text x="125.9" y="57.9">XT1</text>
<text x="172.1" y="57.9">XT2</text>
<text x="194.3" y="58.5" transform="rotate(-90 194.3 58.5)">GND/2.2C</text>
<text x="196.9" y="58.5" transform="rotate(-90 196.9 58.5)">GND/2.2C</text>
<text x="199.4" y="58.5" transform="rotate(-90 199.4 58.5)">3.3V/2.4A</text>
<text x="201.9" y="58.5" transform="rotate(-90 201.9 58.5)">EXTCLK_H/2.4A</text>
<text x="204.5" y="58.5" transform="rotate(-90 204.5 58.5)">GND/2.2C</text>
<text x="207" y="58.5" transform="rotate(-90 207 58.5)">GND/2.2C</text>
<text x="209.6" y="58.5" transform="rotate(-90 209.6 58.5)">GND/2.2C</text>
<text x="212" y="58.5" transform="rotate(-90 212 58.5)">GND/2.2C</text>
<text x="214.6" y="58.5" transform="rotate(-90 214.6 58.5)">GND/2.2C</text>
<text x="217.1" y="58.5" transform="rotate(-90 217.1 58.5)">D0/2.4B</text>
<text x="219.7" y="58.5" transform="rotate(-90 219.7 58.5)">D1/2.4C</text>
<text x="222.2" y="58.5" transform="rotate(-90 222.2 58.5)">D2/2.4C</text>
<text x="224.7" y="58.5" transform="rotate(-90 224.7 58.5)">D3/2.4C</text>
<text x="229.8" y="58.5" transform="rotate(-90 229.8 58.5)">3.3V/2.4A</text>
<text x="37.3" y="65.5">GND/2.2C</text>
<text x="260.9" y="83.2">3.3V/2.4A</text>
<text x="66.5" y="88.3">RA_M_C</text>
<text x="111.1" y="88.3">RA_M</text>
<text x="151.1" y="89.1" transform="rotate(-90 151.1 89.1)">GND/2.2C</text>
<text x="165.9" y="88.3">LINE_VALID/2.4C</text>
<text x="171.9" y="85.8">3.3V/2.4A</text>
<text x="243.2" y="88.3">GND/2.2C</text>
<text x="65.4" y="93.4">DEC_M_C</text>
<text x="111.1" y="90.8">ST4GND</text>
<text x="111.1" y="95.9">ST4GND</text>
<text x="111.1" y="93.4">DEC_M</text>
<text x="171.9" y="90.8">3.3V/2.4A</text>
<text x="176.7" y="93.4">XT1</text>
<text x="176.7" y="95.9">XT2</text>
<text x="243.2" y="95.9">GND/2.2C</text>
<text x="243.2" y="93.4">3.3V/2.4A</text>
<text x="243.2" y="90.8">RA_M_C</text>
<text x="65.8" y="98.5">DEC_P_C</text>
<text x="111.1" y="101">ST4GND</text>
<text x="111.1" y="98.5">DEC_P</text>
<text x="171.9" y="98.5">GND/2.2C</text>
<text x="171.9" y="101">3.3V/2.4A</text>
<text x="243.2" y="98.5">GND/2.2C</text>
<text x="243.2" y="101">DEC_M_C</text>
<text x="66.9" y="103.5">RA_P_C</text>
<text x="111.1" y="106.1">ST4GND</text>
<text x="111.1" y="103.5">RA_P</text>
<text x="173" y="106.1">USB_DM</text>
<text x="173.4" y="103.5">USB_DP</text>
<text x="243.2" y="103.5">3.3V/2.4A</text>
<text x="243.2" y="106.1">DEC_P_C</text>
<text x="171.9" y="113.7">GND/2.2C</text>
<text x="171.9" y="108.6">GND/2.2C</text>
<text x="171.9" y="111.2">3.3V/2.4A</text>
<text x="243.2" y="111.2">3.3V/2.4A</text>
<text x="243.2" y="108.6">RA_P_C</text>
<text x="169.8" y="116.2">PIXCLK/2.4C</text>
<text x="44.5" y="122.1" transform="rotate(-90 44.5 122.1)">GND/2.2C</text>
<text x="67.5" y="123.9">DEC_M</text>
<text x="69" y="121.3">RA_P</text>
<text x="106" y="121.3">DEC_P</text>
<text x="106" y="123.9">RA_M</text>
<text x="146.5" y="121.3">GND/2.2C</text>
<text x="66.5" y="126.4">ST4GND</text>
<text x="125.7" y="127" transform="rotate(-90 125.7 127)">GND/2.2C</text>
<text x="153.1" y="136.6">5V/3.1C</text>
<text x="152.7" y="139.1">USB_DM</text>
<text x="153" y="141.6">USB_DP</text>
<text x="57.7" y="149.3">GND/2.2C</text>
<text x="57.7" y="146.7">GND/2.2C</text>
<text x="57.7" y="144.2">3.3V/2.4A</text>
<text x="106" y="149.3">SCL/2.2C</text>
<text x="106" y="146.7">GND/2.2C</text>
<text x="131.4" y="144.2">3.3V/2.4A</text>
<text x="151.6" y="146.7">GND/2.2C</text>
<text x="57.7" y="151.8">GND/2.2C</text>
<text x="106" y="151.8">SDA/2.2C</text>
<text x="194.3" y="152" transform="rotate(-90 194.3 152)">SCL/2.2C</text>
<text x="196.9" y="152.3" transform="rotate(-90 196.9 152.3)">SDA/2.2C</text>
<text x="199.4" y="152.6" transform="rotate(-90 199.4 152.6)">3.3V/2.4A</text>
<text x="201.9" y="152.2" transform="rotate(-90 201.9 152.2)">D11/2.4C</text>
<text x="204.5" y="152.2" transform="rotate(-90 204.5 152.2)">D10/2.4C</text>
<text x="207" y="151.2" transform="rotate(-90 207 151.2)">D9/2.4C</text>
<text x="209.6" y="151.2" transform="rotate(-90 209.6 151.2)">D8/2.4C</text>
<text x="212" y="151.2" transform="rotate(-90 212 151.2)">D7/2.4C</text>
<text x="214.6" y="151.2" transform="rotate(-90 214.6 151.2)">D6/2.4C</text>
<text x="217.1" y="151.2" transform="rotate(-90 217.1 151.2)">D5/2.4C</text>
<text x="219.7" y="151.2" transform="rotate(-90 219.7 151.2)">D4/2.4C</text>
<text x="222.2" y="152.6" transform="rotate(-90 222.2 152.6)">GND/2.2C</text>
<text x="224.7" y="152.6" transform="rotate(-90 224.7 152.6)">3.3V/2.4A</text>
<text x="227.3" y="152.6" transform="rotate(-90 227.3 152.6)">GND/2.2C</text>
</g>
<text font-size="1.8" fill="#800000" x="145.4" y="49.6">24MHz</text>
</svg>
